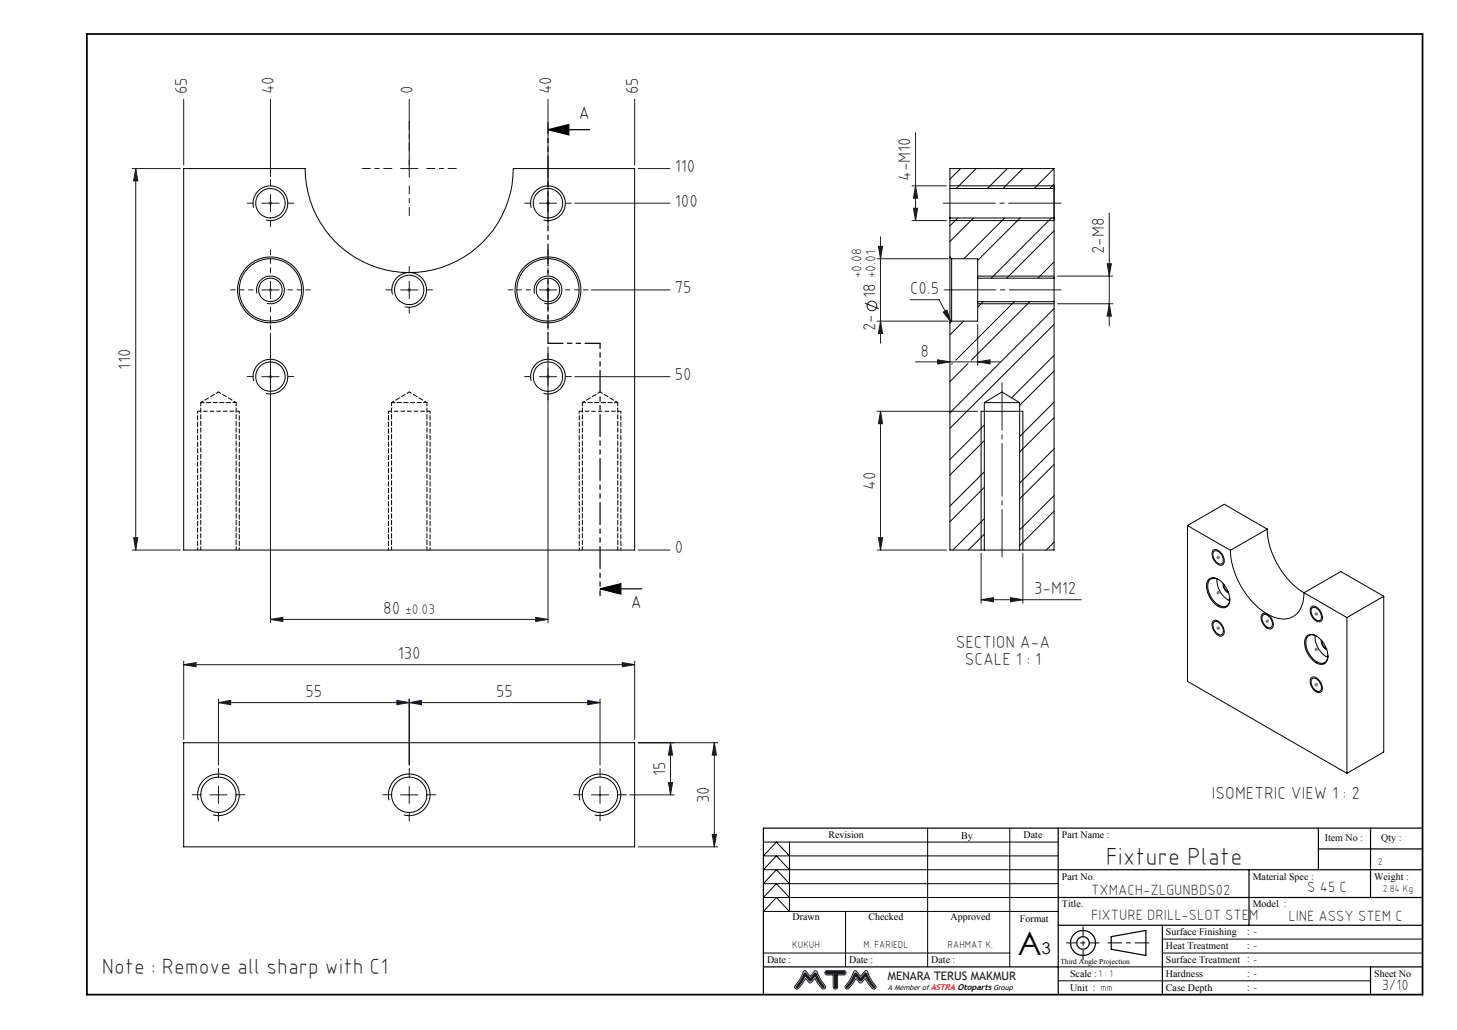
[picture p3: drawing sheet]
<svg xmlns="http://www.w3.org/2000/svg" width="420mm" height="297mm" viewBox="0 0 420 297" stroke-linecap="round" stroke-linejoin="round" font-family="sans-serif">
<g fill="none" stroke="#000" stroke-width=".35">
<path d="M305 238.8v48M380 238.8v12M395.1 238.8v20M410.1 238.8h-190v48M305 250.8h105.1M305 258.8h105.1M360 250.8v16M380 244.8h30.1M220.1 278.8h84.9M305 266.8h105.1M320.3 270.1l10-1.8v7.2l-10-1.8zM335.1 266.8v20"/>
<path d="M410.1 278.8h-15v8"/>
<circle cx="312.2" cy="271.9" r="1.8"/>
<circle cx="312.2" cy="271.9" r="3.6"/>
</g>
<path d="M231.6 280.1l.6-.2 1.4 1.6 1.3-1.6 .5 .1a15.2 15.2 0 0 0 2.6 4.5l-.1 .4-.4 .3a1.07 1.07 0 0 1-1.1-.8l-1.5-2.1-1.1 1.1h-.4l-1.2-1.2a7.6 7.6 0 0 1-2.5 3l-.5-.3-.1-.5 1.7-2.5zM231.9 280.6h.3l1.3 1.5 1.3-1.5h.4l.9 1.9 1.5 1.9-.2 .4a8.9 8.9 0 0 1-2.4-3.3l-1.4 1.4-1.3-1.3-.2-.1a6.6 6.6 0 0 1-2.5 3.3l-.1-.3 1.5-2zM238 280l5.2-.1a.62 .62 0 0 1 .6 .6 .62 .62 0 0 1-.6 .6h-1.8v3.5a.64 .64 0 0 1-.6 .6 .64 .64 0 0 1-.6-.6v-3.5h-2l-.4-.5zM238.3 280.3h5l.2 .3-.3 .1h-2.2v4l-.2 .1-.2-.1v-4h-2.2l-.2-.2zM244.1 284.7v.1M246.2 280l.5-.1 1.4 1.6 1.3-1.6 .5 .1a15.2 15.2 0 0 0 2.7 4.5l-.2 .4-.3 .3a1.07 1.07 0 0 1-1.2-.8l-1.5-2.2-1.2 1.2h-.4l-1-1.2a7.6 7.6 0 0 1-2.6 3l-.5-.3v-.6l1.4-1.9zM246.3 280.7l.5-.1 1.3 1.5 1.3-1.5h.4l.8 1.9 1.5 1.9-.1 .4a8.9 8.9 0 0 1-2.5-3.3l-1.4 1.4-1.5-1.4a6.6 6.6 0 0 1-2.4 3.3l-.1-.4 1.4-1.9z" fill="none" stroke="#191924" stroke-width=".29"/>
<path d="M307.4 271.9h9.4" fill="none" stroke="#000" stroke-width=".29" stroke-dasharray="15.2 1.3 1.3 1.3" stroke-dashoffset="12.5"/>
<path d="M312.2 276.8v-9.6" fill="none" stroke="#000" stroke-width=".29" stroke-dasharray="15.2 1.3 1.3 1.3" stroke-dashoffset="12.4"/>
<path d="M319.4 271.9h11.8" fill="none" stroke="#000" stroke-width=".29" stroke-dasharray="15.2 1.3 1.3 1.3" stroke-dashoffset="11.3"/>
<path d="M25 9.8h385.1v277h-385.1z" fill="none" stroke="#000" stroke-width=".5"/>
<g fill="none" stroke="#000" stroke-width=".29">
<path d="M267.4 238.8v40M291.1 238.8v40M220.1 242.8h84.9M227.6 250.8l-3.8-4-3.7 4h84.9M227.6 242.8v20l-3.8-4-3.7 4h84.9M227.6 258.8l-3.8-4-3.7 4h84.9M227.6 254.8l-3.8-4-3.7 4h84.9M227.6 246.8l-3.8-4-3.7 4h84.9M220.1 274.8h71M243.7 262.8v16M305 278.8h90.1M335.1 274.8h75"/>
<path d="M335.1 270.8h75M305 282.8h90.1"/>
</g>
<path d="M238.2 280.4l.1 .3h2.3v4l.2 .1 .2-.1v-4h2.3l.2-.1-.2-.3zM246.3 280.6l-1 2.2-1.3 1.7 .2 .3h.2l1-1.2 1.2-2.1h.2l1.2 1.4 1.6-1.4 1.9 2.9 .3 .4 .3-.1-1.4-2.1-.9-2h-.4l-1.3 1.5-1.4-1.5zM231.9 280.6h.4l1.2 1.5 1.4-1.5h.3l1 2 1.4 2.1-.3 .1-.4-.4-1.9-2.9h-.2l-1.2 1.4-.3-.1-1-1.2-.2-.1-1 1.8-1.2 1.5h-.3l-.1-.4 1.3-1.6z" fill-rule="evenodd" fill="#191924"/>
<g fill="none" stroke="#191924" stroke-width=".29">
<path d="M53 28.6v19M78 28.6v22.3M118 28.6v22.5M158 28.6v32.5M183 28.6v19M263.9 38.3v25.3M38.1 48.6h13.9M39.1 48.6l.6 3.6h-1.2zM39.1 48.6v110M75.5 58.6h5M78 56.1v5M115.5 48.6h5"/>
<path d="M155.5 58.6h4.9M165.7 58.6h27.4M184 48.6h9.1M262.9 53.6h9.9M263.9 53.6l.6 3.5h-1.2zM252.8 74.6h20.5M253.2 71h1.2l-.6 3.6zM253.8 68.3v30.7M262.9 63.6h9.9M263.3 60h1.2l-.6 3.6zM304.8 79.6h16M319.2 76.1h1.2l-.6 3.5z"/>
<path d="M319.8 61.5v32.4M75.5 83.6h5M78 81.1v5M78 96.1v83.5M115.5 83.6h5M118 81.1v5M155.5 83.6h4.9M158 81.1v5M170.5 83.6h22.6M249.3 87.4l4 1.6M252.8 92.6h20.5M253.8 92.6l.6 3.6h-1.2z"/>
<path d="M262.3 86.4h8.4l3.4 6.4M271.9 90l1.1-.6 1.1 3.4zM281.8 93.6v11.8M304.8 87.6h16M319.8 87.6l.6 3.6h-1.2zM75.5 108.6h5M155.5 108.6h4.9M158 100v79.6M165.7 108.6h27.4M252.8 118.6h29M253.8 118.6v40M253.8 118.6l.6 3.6h-1.2z"/>
<path d="M263.9 104.3h24.3M270.3 103.7l3.5 .6-3.5 .6zM281.8 104.3l3.6-.6v1.2zM38.1 158.6h13.9M38.5 155h1.2l-.6 3.6zM184 158.6h9.1M252.8 158.6h20M253.2 155h1.2l-.6 3.6zM282.8 159.6v14.4M294.9 159.6v14.4M78 178.6l3.5-.6v1.2zM78 178.6h80"/>
<path d="M154.4 178l3.6 .6-3.6 .6zM282.8 172.9l3.6-.6v1.2zM282.8 172.9h28.9M291.3 172.3l3.6 .6-3.6 .6zM53 191.7l3.5-.6v1.2zM53 190.7v22.5M53 191.7h130M179.4 191.1l3.6 .6-3.6 .6zM183 190.7v22.5M63 202.6l3.5-.6v1.2zM63 201.6v19M63 202.6h110"/>
<path d="M114.4 202l3.6 .6-3.6 .6zM118 202.6l3.5-.6v1.2zM118 201.6v19M169.4 202l3.6 .6-3.6 .6zM173 201.6v19M184 214.2h22.9M193.3 214.2v15M193.3 214.2l.6 3.5h-1.2zM205.9 214.2v30M205.9 214.2l.6 3.5h-1.2zM60.5 229.2h4.9M63 226.7v5"/>
<path d="M115.5 229.2h5M118 226.7v5M170.5 229.2h5M173 226.7v5M181.5 229.2h12.8M192.7 225.6h1.2l-.6 3.6zM184 244.2h22.9M205.3 240.6h1.2l-.6 3.6z"/>
<circle cx="251.3" cy="88.2" r="1.4"/>
</g>
<g fill="none" stroke="#000" stroke-width=".29">
<path d="M73.1 59.9a5 5 0 0 1 4.4-6.3 5 5 0 0 1 5.4 5.4 5 5 0 0 1-6.2 4.4M153.1 59.9a5 5 0 0 1 4.4-6.3 5 5 0 0 1 5.4 5.4 5 5 0 0 1-6.2 4.4M273.8 53.6h30v10h-30M281.8 79.6h22M74.1 84.6a4 4 0 0 1 3.5-5 4 4 0 0 1 4.3 4.3 4 4 0 0 1-5 3.6M113.1 84.9a5 5 0 0 1 4.4-6.3 5 5 0 0 1 5.4 5.4 5 5 0 0 1-6.2 4.4M154.1 84.6a4 4 0 0 1 3.5-5 4 4 0 0 1 4.3 4.3 4 4 0 0 1-5 3.6M281.8 87.6h22M73.1 109.9a5 5 0 0 1 4.4-6.3 5 5 0 0 1 5.4 5.4 5 5 0 0 1-6.2 4.4M153.1 109.9a5 5 0 0 1 4.4-6.3 5 5 0 0 1 5.4 5.4 5 5 0 0 1-6.2 4.4M282.8 158.6v-40h.9h11.2v40M349.7 158.6a2.35 2.35 0 0 1 2.9 1.9 1.59 1.59 0 0 1-.7 2.5 3.2 3.2 0 0 1-2.2-4.4z"/>
<path d="M349.7 179.1a2.28 2.28 0 0 1 2.9 1.8 1.55 1.55 0 0 1-.7 2.5 3.2 3.2 0 0 1-2.2-4.3zM352.6 168.2a2.97 2.97 0 0 0 1.6 2.8M363.9 177a2.28 2.28 0 0 1 2.9 1.9 1.55 1.55 0 0 1-.8 2.5 3.2 3.2 0 0 1-2.1-4.4zM378 175a1.8 1.8 0 0 1 2.4 1 2.53 2.53 0 0 1 .3 3.2 2.55 2.55 0 0 1-2.8-2.1l-.2-1.2zM378 195.4a1.8 1.8 0 0 1 2.4 1 2.48 2.48 0 0 1 .3 3.2 2.47 2.47 0 0 1-2.8-2.1l-.2-1.3zM380.9 184.6a2.97 2.97 0 0 0 1.6 2.8M57.1 230.7a6 6 0 0 1 5.3-7.5 6 6 0 0 1 6.5 6.5 6 6 0 0 1-7.5 5.3M112.1 230.7a6 6 0 0 1 5.3-7.5 6 6 0 0 1 6.5 6.5 6 6 0 0 1-7.5 5.3M167.1 230.7a6 6 0 0 1 5.3-7.5 6 6 0 0 1 6.5 6.5 6 6 0 0 1-7.5 5.3"/>
</g>
<path d="M57.1 118.6h11.9M112.1 118.6h11.9M167.1 118.6h11.9" fill="none" stroke="#000" stroke-width=".29" stroke-dasharray="1.3 .6" stroke-dashoffset=".4" stroke-linecap="butt"/>
<path d="M158 37.4l6-1.5v3zM158 37.4h12M173 169.8l6-1.5v3zM173 169.8h12" fill="none" stroke="#000" stroke-width=".35"/>
<g fill="none" stroke="#808080" stroke-width=".29">
<path d="M77.5 58.6h1M77.6 58.2l.7 .7M78 58.1v1M78.3 58.2l-.7 .7M157.4 58.6h1.1M157.6 58.2l.7 .7M158 58.1v1M158.3 58.2l-.7 .7M77.5 83.6h1M77.6 83.3l.7 .7M78 83.1v1M78.3 83.3l-.7 .7"/>
<path d="M117.4 83.6h1.1M117.6 83.3l.7 .7M118 83.1v1M118.3 83.3l-.7 .7M157.4 83.6h1.1M157.6 83.3l.7 .7M158 83.1v1M158.3 83.3l-.7 .7M77.5 108.6h1M77.6 108.3l.7 .7M78 108.1v1M78.3 108.3l-.7 .7"/>
<path d="M157.4 108.6h1.1M157.6 108.3l.7 .7M158 108.1v1M158.3 108.3l-.7 .7M350.6 160.7h1M350.6 170.9h1M350.8 160.4l.7 .7M350.8 170.6l.7 .7M351.2 160.2v1M351.2 170.4v1M351.5 160.4l-.7 .7M351.5 170.6l-.7 .7"/>
<path d="M364.8 179.1h1M364.9 178.7l.8 .8M365.3 178.6v1M365.7 178.7l-.8 .8M378.9 177.1h1M379.1 176.7l.7 .7M379.4 176.6v.9M379.8 176.7l-.7 .7M350.6 181.1h1M350.8 180.8l.7 .7M351.2 180.6v1M351.5 180.8l-.7 .7"/>
<path d="M378.9 197.4h1M378.9 187.3h1M379.1 197.1l.7 .7M379.1 186.9l.7 .7M379.4 186.8v.9M379.4 197v1M379.8 197.1l-.7 .7M379.8 186.9l-.7 .7"/>
</g>
<g fill="none" stroke="#191924" stroke-width=".29" stroke-dasharray="15.2 1.3 1.3 1.3">
<path d="M73 58.6h-1.8M78 53.6v-1.8M83 58.6h1.7M153 58.6h-1.8M158 53.6v-1.8M163 58.6h1.7M78 63.6v1.7M118 78.6v-1.8M158 63.6v1.7M113 83.6h-1.8M118 88.6v1.7M123 83.6h1.7"/>
<path d="M73 108.6h-1.8M78 103.6v-1.8M78 113.6v1.7M83 108.6h1.7M153 108.6h-1.8M158 103.6v-1.8M158 113.6v1.7M163 108.6h1.7M58 229.2h-2.6M63 224.2v-2.6M63 234.2v2.6M68 229.2h2.6"/>
<path d="M113 229.2h-2.6M118 224.2v-2.6M118 234.2v2.6M123 229.2h2.6M168 229.2h-2.6M173 224.2v-2.6M173 234.2v2.6M178 229.2h2.6"/>
</g>
<path d="M57 118.6v40M112 118.6v40M167 118.6v40M69 158.6v-40M124 158.6v-40M179 158.6v-40" fill="none" stroke="#000" stroke-width=".29" stroke-dasharray="1.3 .6" stroke-dashoffset=".6"/>
<path d="M57 118.6h.1M112 118.6h.1M167 118.6h.1" fill="none" stroke="#000" stroke-width=".29" stroke-dasharray="1.3 .6"/>
<path d="M78 78.6v-6.5M158 78.6v-6.5M73 83.6h-6.5M78 88.6v6.5M83 83.6h6.5M153 83.6h-6.5M158 88.6v6.5M163 83.6h6.5" fill="none" stroke="#191924" stroke-width=".29" stroke-dasharray="15.2 1.3 1.3 1.3" stroke-dashoffset="13.9"/>
<path d="M113 48.6h-8.6M118 43.6v-8.6M118 53.6v8.6M123 48.6h8.5" fill="none" stroke="#191924" stroke-width=".29" stroke-dasharray="15.2 1.3 1.3 1.3" stroke-dashoffset="12.9"/>
<path d="M158 35.4v63.6" fill="none" stroke="#000" stroke-width=".35" stroke-dasharray="6.3 1.3 1.3 1.3 1.3 1.3" stroke-dashoffset="3.1"/>
<path d="M158 99h15" fill="none" stroke="#000" stroke-width=".35" stroke-dasharray="6.3 1.3 1.3 1.3 1.3 1.3" stroke-dashoffset="2"/>
<path d="M173 99v72.8" fill="none" stroke="#000" stroke-width=".35" stroke-dasharray="6.3 1.3 1.3 1.3 1.3 1.3" stroke-dashoffset="4.9"/>
<path d="M288.9 160.6v-50.2" fill="none" stroke="#191924" stroke-width=".29" stroke-dasharray="15.2 1.3 1.3 1.3" stroke-dashoffset="1.6"/>
<path d="M305.9 58.6h-34" fill="none" stroke="#191924" stroke-width=".29" stroke-dasharray="15.2 1.3 1.3 1.3" stroke-dashoffset=".1"/>
<path d="M272.2 83.6h33.7" fill="none" stroke="#191924" stroke-width=".29" stroke-dasharray="15.2 1.3 1.3 1.3" stroke-dashoffset=".3"/>
<path d="M158 37.4l6-1.5v3zM173 169.8l6-1.5v3z" fill="#000"/>
<g fill="#191924">
<path d="M78 178.6l3.5-.6v1.2zM154.4 178l3.6 .6-3.6 .6z"/>
<path d="M53 191.7l3.5-.6v1.2zM179.4 191.1l3.6 .6-3.6 .6zM63 202.6l3.5-.6v1.2zM114.4 202l3.6 .6-3.6 .6zM118 202.6l3.5-.6v1.2zM169.4 202l3.6 .6-3.6 .6zM271.9 90l1.1-.6 1.1 3.4z"/>
<path d="M282.8 172.9l3.6-.6v1.2zM291.3 172.3l3.6 .6-3.6 .6z"/>
<path d="M270.3 103.7l3.5 .6-3.5 .6zM281.8 104.3l3.6-.6v1.2z"/>
<path d="M39.1 48.6l.6 3.6h-1.2zM38.5 155h1.2l-.6 3.6z"/>
<path d="M205.9 214.2l.6 3.5h-1.2zM205.3 240.6h1.2l-.6 3.6zM193.3 214.2l.6 3.5h-1.2zM192.7 225.6h1.2l-.6 3.6zM253.8 118.6l.6 3.6h-1.2zM253.2 155h1.2l-.6 3.6zM263.9 53.6l.6 3.5h-1.2zM263.3 60h1.2l-.6 3.6zM253.2 71h1.2l-.6 3.6zM253.8 92.6l.6 3.6h-1.2zM319.2 76.1h1.2l-.6 3.5zM319.8 87.6l.6 3.6h-1.2z"/>
</g>
<g fill="none" stroke="#000" stroke-width=".29">
<path d="M53 48.6h34.9a30 30 0 0 0 30.1 30 30 30 0 0 0 30-30h35v110h-130zM273.8 54.4v8.5M273.8 54.4h30M276.9 48.6l-3.1 3M281.4 48.6l-5.8 5.8M290.4 48.6l-5.8 5.8M294.9 48.6l-5.8 5.8M303.8 54.4v8.5M303.8 48.6h-30v5.8M303.8 48.6v5.8M303.8 48.6l-5.7 5.8M303.8 53.1l-1.2 1.3"/>
<path d="M273.8 74.1v19M273.8 62.9v11.2M273.8 74.1l.5 .5M273.8 62.9h30M274.3 74.6v18M274.3 74.6h7.5v5.6M276.1 62.9l-2.3 2.2M280.6 62.9l-6.8 6.7M289.6 62.9l-11.8 11.7M294.1 62.9l-12.3 12.2M303.1 62.9l-17.4 17.3M303.8 62.9v17.3"/>
<path d="M303.8 75.5l-4.6 4.7M303.8 66.6l-13.6 13.6M273.8 93.1v65.5h9.9M274.3 92.6l-.5 .5M277.8 92.6l-4 4M281.8 80.2v6.8M281.8 80.2h22M281.8 87h22M281.8 87v5.6h-7.5M283.4 87l-1.6 1.6M292.4 87l-16.9 16.9M296.9 87l-16.9 16.9"/>
<path d="M303.8 80.2v6.8M303.8 87v71.6h-9.9M303.8 80l-.1 .2M303.8 89l-15.6 15.7M303.8 93.5l-30 30M274.5 104.8l-.2 .3M279 104.8l-5.2 5.2M283.7 116.1h10.2M283.7 116.1l5.1-3.1 5.1 3.1M283.7 116.1v42.5M288 104.8l-14.2 14.2M293.9 116.1v42.5"/>
<path d="M303.8 102.5l-12.2 12.2M303.8 116l-9.9 9.9M303.8 107l-9.9 9.9M283.7 122.6l-9.9 9.9M283.7 136.1l-9.9 9.8M283.7 127.1l-9.9 9.9M303.8 129.4l-9.9 9.9M303.8 120.4l-9.9 9.9M303.8 133.9l-9.9 9.9M283.7 158.6h10.2M283.7 149.5l-9 9.1M283.7 140.5l-9.9 10"/>
<path d="M283.7 154l-4.5 4.6M303.8 142.9l-9.9 9.9M303.8 156.3l-2.2 2.3M303.8 147.4l-9.9 9.9M342.3 151.5v45l46 26.5M342.3 151.5l12.4 7.2M342.3 151.5l10.6-6.1 12.4 7.2M350 158.9a2.31 2.31 0 0 1 2.6 2.5 1 1 0 0 1-.5 1.2 1 1 0 0 1-1.3-.4 2.46 2.46 0 0 1-.8-3.3zM354.7 158.7a23.2 23.2 0 0 0 11.4 18.8 6.2 6.2 0 0 0 8.6-1.7l.9-2.2 .3-2.7M365.3 152.6a23.4 23.4 0 0 0 10.6 18.3M365.3 152.6l-10.6 6.1M348.5 167a2.75 2.75 0 0 1 3.8 1 6.2 6.2 0 0 1 1.9 6.4 1.97 1.97 0 0 1-3 .4 6.8 6.8 0 0 1-3.2-7.1z"/>
<path d="M350 179.3a2.38 2.38 0 0 1 2.6 2.5 1 1 0 0 1-.5 1.2 1 1 0 0 1-1.3-.3 2.51 2.51 0 0 1-.8-3.4zM350.8 166.9a6.7 6.7 0 0 0 3.7 6.3M351.2 167.1a2 2 0 0 0-2.4 0 2 2 0 0 0-.6 2.3 6.3 6.3 0 0 0 4.5 5.5 1.9 1.9 0 0 0 1.8-2.1M352.8 168.5a2.58 2.58 0 0 0 1.3 2.2M364.2 177.3a1.97 1.97 0 0 1 2.4 1.7 1.19 1.19 0 0 1 .2 1.3 1.19 1.19 0 0 1-1.2 .7 2.93 2.93 0 0 1-1.6-3.5zM375.9 170.9l12.4 7.2M375.9 170.9l10.6-6.1 12.4 7.1M378.1 175.4a1.41 1.41 0 0 1 2.2 .7 1.87 1.87 0 0 1 0 2.9 2.66 2.66 0 0 1-2.2-3.6zM388.3 178.1v44.9M398.9 171.9v44.9l-10.6 6.2M398.9 171.9l-10.6 6.2M376.8 183.3a2.79 2.79 0 0 1 3.8 1 6.2 6.2 0 0 1 1.8 6.4 2.2 2.2 0 0 1-3.4 .1 6.7 6.7 0 0 1-2.7-6.8z"/>
<path d="M378.3 195.6a2.35 2.35 0 0 1 2.6 2.6 .99 .99 0 0 1-.5 1.2 .99 .99 0 0 1-1.3-.4 2.46 2.46 0 0 1-.8-3.4zM379.1 183.2a6.7 6.7 0 0 0 3.7 6.3M379.5 183.4a1.91 1.91 0 0 0-2.1-.2 1.91 1.91 0 0 0-1 2 6.4 6.4 0 0 0 4.6 6.1 1.95 1.95 0 0 0 1.8-2.2M381.1 184.8a2.58 2.58 0 0 0 1.3 2.3M53 214.2h130v30h-130z"/>
<circle cx="77.9" cy="58.6" r="4.3"/>
<circle cx="158" cy="58.6" r="4.3"/>
<circle cx="78" cy="83.6" r="9"/>
<circle cx="78" cy="83.6" r="9.5"/>
<circle cx="78" cy="83.6" r="3.4"/>
<circle cx="118" cy="83.6" r="4.2"/>
<circle cx="157.9" cy="83.6" r="9"/>
<circle cx="158" cy="83.6" r="3.4"/>
<circle cx="158" cy="83.6" r="9.5"/>
<circle cx="77.9" cy="108.6" r="4.3"/>
<circle cx="158" cy="108.6" r="4.3"/>
<circle cx="62.9" cy="229.2" r="5.1"/>
<circle cx="117.9" cy="229.2" r="5.1"/>
<circle cx="172.9" cy="229.2" r="5.1"/>
</g>
<path d="M57.9 116.1v42.5M68.1 116.1h-10.2M112.9 116.1v42.5M123.1 116.1h-10.2M167.9 116.1v42.5M178.1 116.1h-10.2M68.1 158.6v-42.5M123.1 158.6v-42.5M178.1 158.6v-42.5" fill="none" stroke="#000" stroke-width=".29" stroke-dasharray="1.3 .6" stroke-dashoffset=".3"/>
<path d="M63 113l-5.1 3.1M68.1 116.1l-5.1-3.1M118 113l-5.1 3.1M123.1 116.1l-5.1-3.1M173 113l-5.1 3.1M178.1 116.1l-5.1-3.1" fill="none" stroke="#000" stroke-width=".29" stroke-dasharray="1.3 .6" stroke-dashoffset=".5"/>
<text font-size="9.3" x="293.4" y="275.2">A</text>
<text font-size="7.1" fill="#191924" x="318.7" y="249.3">Fixture Plate</text>
<text font-size="6.3" fill="#191924" x="29.4" y="280.9">Note : Remove all sharp with C1</text>
<g font-size="5" fill="#191924">
<text x="54" y="27.2" transform="rotate(-90 54 27.2)">65</text>
<text x="79" y="27.2" transform="rotate(-90 79 27.2)">40</text>
<text x="119" y="27.2" transform="rotate(-90 119 27.2)">0</text>
<text x="159" y="27.2" transform="rotate(-90 159 27.2)">40</text>
<text x="184" y="27.2" transform="rotate(-90 184 27.2)">65</text>
<text x="194.5" y="49.6">110</text>
<text x="262.4" y="52.2" transform="rotate(-90 262.4 52.2)">4-M10</text>
<text x="194.5" y="59.6">100</text>
<text x="318.3" y="73.3" transform="rotate(-90 318.3 73.3)">2-M8</text>
<text x="194.5" y="84.6">75</text>
<text x="252.3" y="85.9" transform="rotate(-90 252.3 85.9)">18</text>
<text x="262.4" y="84.9">C0.5</text>
<text x="252.3" y="95.5" transform="rotate(-90 252.3 95.5)">2-</text>
<text x="37.6" y="106.6" transform="rotate(-90 37.6 106.6)">110</text>
<text x="265.3" y="102.8">8</text>
<text x="194.5" y="109.6">50</text>
<text x="252.3" y="141.2" transform="rotate(-90 252.3 141.2)">40</text>
<text x="194.5" y="159.6">0</text>
<text x="298.1" y="171.4">3-M12</text>
<text x="110.5" y="177.1">80</text>
<text x="114.7" y="190.2">130</text>
<text x="275.5" y="186.7">SECTION A-A</text>
<text x="278.1" y="191.7">SCALE 1 : 1</text>
<text x="88" y="201.1">55</text>
<text x="143" y="201.1">55</text>
<text x="191.8" y="223.8" transform="rotate(-90 191.8 223.8)">15</text>
<text x="204.4" y="231.6" transform="rotate(-90 204.4 231.6)">30</text>
<text x="349.4" y="230.3">ISOMETRIC VIEW 1 : 2</text>
</g>
<g font-size="5">
<text x="166.9" y="34.4">A</text>
<text x="181.9" y="175.4">A</text>
</g>
<text font-size="4.7" x="300.3" y="275.2">3</text>
<g font-size="4.3" fill="#191924">
<text x="314.6" y="258">TXMACH-ZLGUNBDS02</text>
<text x="376.8" y="257.1">S 45 C</text>
<text x="314.6" y="265.3">FIXTURE DRILL-SLOT STEM</text>
<text x="371.4" y="265.6">LINE ASSY STEM C</text>
<text x="398.3" y="285.4">3/10</text>
</g>
<g font-size="4" fill="#191924">
<text x="248.3" y="80.3" transform="rotate(-90 248.3 80.3)">+0.08</text>
<text x="252.3" y="80.3" transform="rotate(-90 252.3 80.3)">+0.01</text>
<text x="116.8" y="177.1">±0.03</text>
</g>
<text font-size="3.4" fill="#191924" x="255.9" y="282.6">MENARA TERUS MAKMUR</text>
<g font-size="2.9">
<text x="238.8" y="241.5">Revision</text>
<text x="277.1" y="241.9">By</text>
<text x="295.1" y="241.5">Date</text>
<text x="306.1" y="241.6">Part Name :</text>
<text x="381.9" y="242.4">Item No :</text>
<text x="398.2" y="242.4">Qty :</text>
<text x="306.1" y="253.6">Part No.</text>
<text x="361.1" y="253.6">Material Spec :</text>
<text x="396.1" y="253.6">Weight :</text>
<text x="306.1" y="261.6">Title.</text>
<text x="361.1" y="261.6">Model :</text>
<text x="228.5" y="265.3">Drawn</text>
<text x="250.3" y="265.3">Checked</text>
<text x="274" y="265.3">Approved</text>
<text x="294" y="265.9">Format</text>
<text x="336.1" y="269.6">Surface Finishing</text>
<text x="228.4" y="273.5">KUKUH</text>
<text x="248.9" y="273.5">M. FARIEDL</text>
<text x="273.2" y="273.5">RAHMAT K.</text>
<text x="336.1" y="273.6">Heat Treatment</text>
<text x="221.1" y="277.6">Date :</text>
<text x="244.8" y="277.6">Date :</text>
<text x="268.4" y="277.6">Date :</text>
<text x="308.5" y="281.6">Scale :1 : 1</text>
<text x="336.1" y="281.6">Hardness</text>
<text x="336.1" y="277.6">Surface Treatment</text>
<text x="396.1" y="281.6">Sheet No</text>
<text x="308.5" y="285.6">Unit : mm</text>
<text x="336.1" y="285.6">Case Depth</text>
</g>
<g font-size="2.9" fill="#191924">
<text x="397.2" y="249.3">2</text>
<text x="398.6" y="257.1">2.84 Kg</text>
</g>
<g font-size="2.7" fill="#191924">
<text x="359.5" y="269.7">: -</text>
<text x="359.5" y="273.7">: -</text>
<text x="359.5" y="277.5">: -</text>
<text x="359.5" y="281.7">: -</text>
<text x="359.5" y="285.7">: -</text>
</g>
<text font-size="2.2" x="305.7" y="278">Third Angle Projection</text>
<text font-size="2.1" fill="#191924" x="256" y="285.4">A Member of ASTRA Otoparts Group</text>
</svg>
